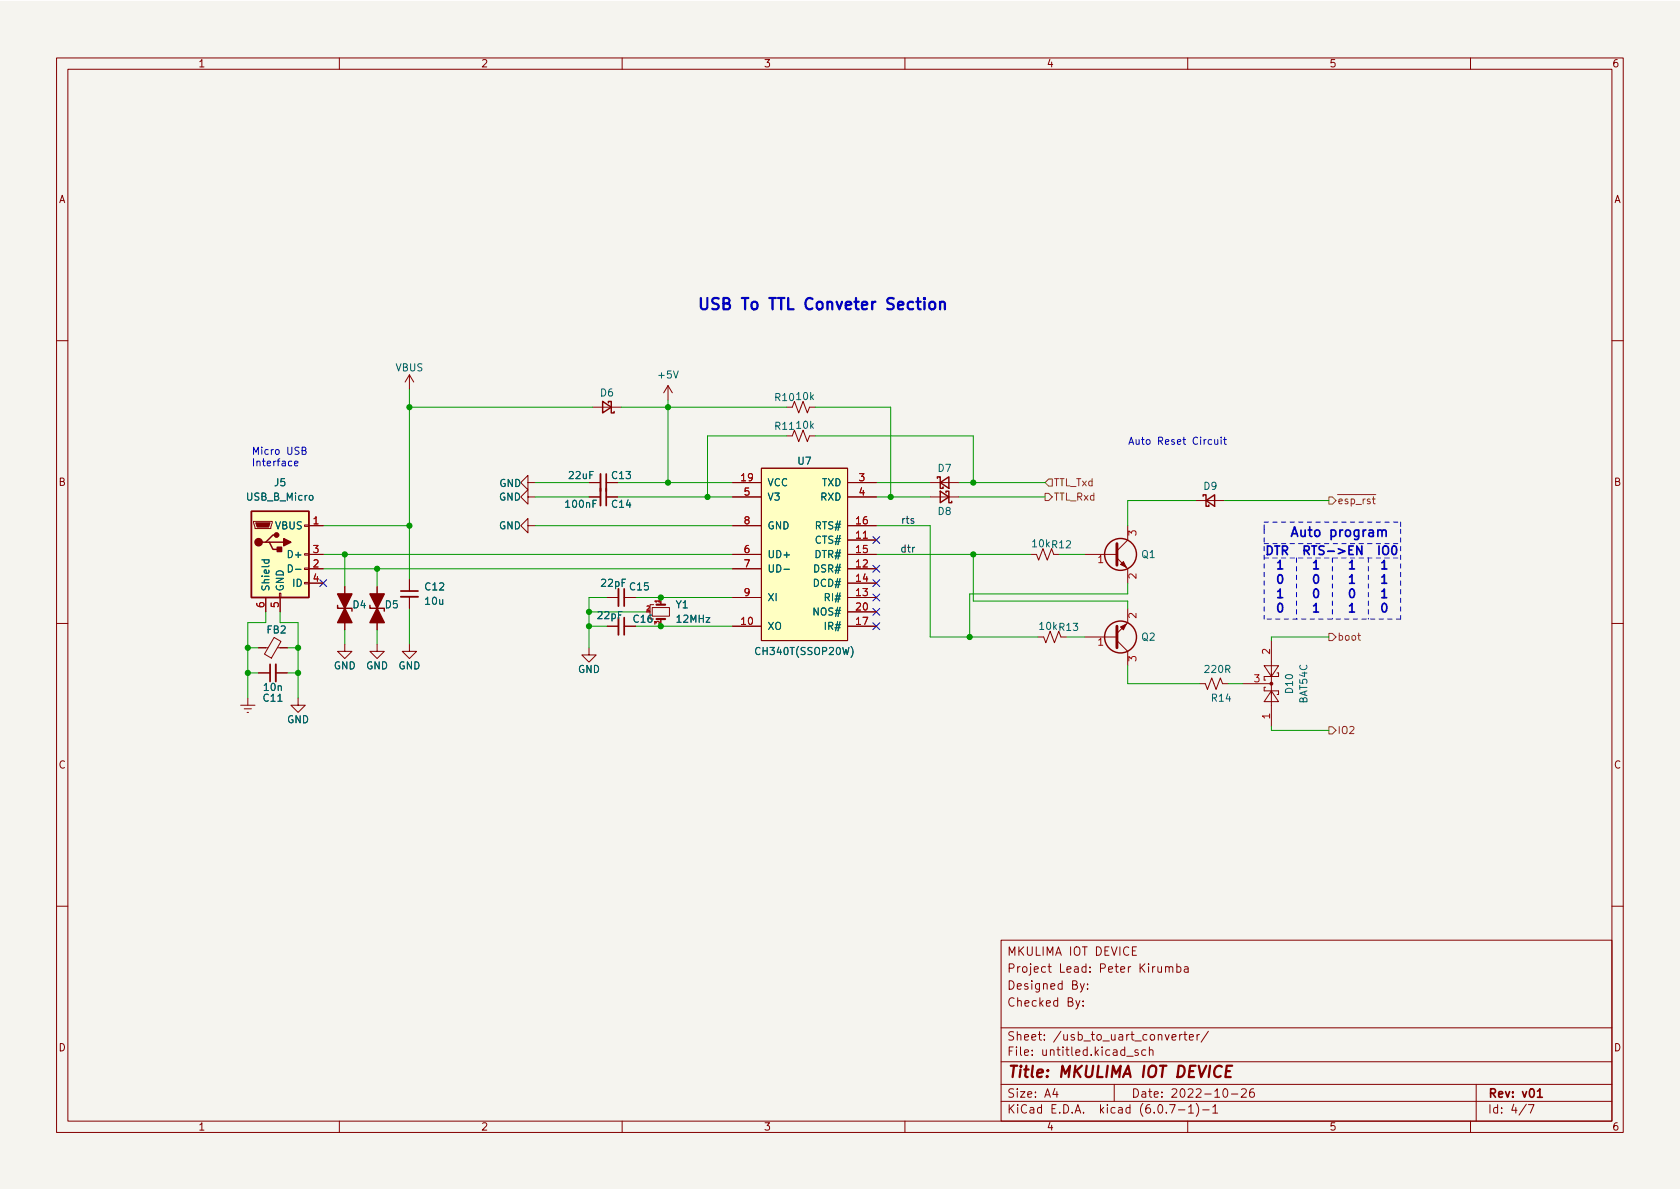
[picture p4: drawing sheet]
<svg xmlns="http://www.w3.org/2000/svg" width="297mm" height="210mm" viewBox="0 0 297 210" stroke-linecap="round" stroke-linejoin="round" font-family="sans-serif">
<path d="M0 .2h297v210.1h-297z" fill="#f5f4ef" stroke="#f5f4ef" stroke-width=".18"/>
<g fill="none" stroke="#840000" stroke-width=".18">
<path d="M10 10.2h277v190.1h-277zM12 12.2h273v186.1h-273zM60 10.2v2M110 10.2v2M160 10.2v2M210 10.2v2M260 10.2v2M10 60.2h2M72.4 66.3v2.5M72.4 66.3l-.8 1.3M72.4 66.3l.8 1.3M104.8 72h5.1"/>
<path d="M118.1 68.2l-.8 1.3M118.1 68.2v2.5M118.1 68.2l.8 1.3M139.1 72h1l.4-1 .7 2 .8-2 .7 2 .4-1h1M139.1 77.1h1l.4-1 .7 2 .8-2 .7 2 .4-1h1M285 60.2h2M44.8 92.2h3.3v.3l-.2 1h-2.8zM53.8 97.9h.8v.3h-.8zM53.8 92.8h.8v.3h-.8zM54.6 98h2.5M54.6 93h2.5M93.3 93v-1.3l-1.2 1.3 1.2 1.2v-1.2h1.3"/>
<path d="M93.3 87.9v-1.3l-1.2 1.3 1.2 1.2v-1.2h1.3M93.3 85.3v-1.2l-1.2 1.2 1.2 1.3v-1.3h1.3M104.1 85.3h2.1M104.1 87.9h2.1M107.2 85.3h2M107.2 87.9h2M129.5 98h5.1M129.5 93h5.1M129.5 85.3h5.1M129.5 87.9h5.1M134.6 82.8h15.3v30.5h-15.3zM149.9 95.5h5"/>
<path d="M149.9 98h5M149.9 93h5M149.9 85.3h5M149.9 87.9h5M164.5 85.3h5M164.5 87.9h5M182.2 98h1.1l.3 1.1 .8-2.1 .8 2.1 .7-2.1 .4 1h1M191.8 98h5.7M197.5 98.7l1.9 1.9v2.5M199.4 93v2.5l-1.9 1.9M211.5 88.5h5M10 110.2h2"/>
<path d="M45.7 114.5h1.7M45.7 119h2.1M47 105.7v2.5M48.5 112.7l1.2 .7-1.7 3-1.2-.7zM48.8 119h2M49 114.5h1.8M49.4 104.9h.3v.8h-.3zM49.5 105.7v2.5M53.8 103h.8v.2h-.8zM53.8 100.5h.8v.2h-.8zM54.6 100.6h2.5M54.6 103.1h2.5"/>
<path d="M61 113.9v1.3h1.2l-1.2 1.3-1.3-1.3h1.3M61 103.8v7.6M66.7 113.9v1.3h1.2l-1.2 1.3-1.3-1.3h1.3M66.7 103.8v7.6M72.4 113.9v1.3h1.3l-1.3 1.3-1.3-1.3h1.3M72.4 102.5v2M72.4 105.5v2.1M104.1 114.5v1.3h1.3l-1.3 1.3-1.2-1.3h1.2M107.3 110.7h2M107.3 105.7h2M110.4 110.7h2M110.4 105.7h2"/>
<path d="M115.3 107.4h3.1v1.6h-3.1zM115.6 106.9h-.7v2.6h.7M116.8 105.7v1.2M116.8 109.5v1.2M129.5 110.7h5.1M129.5 100.6h5.1M129.5 105.7h5.1M149.9 110.7h5M149.9 100.6h5M149.9 105.7h5M149.9 103.1h5M149.9 108.2h5"/>
<path d="M183.5 112.6h1l.4 1.1 .8-2.1 .7 2.1 .8-2.1 .4 1h1M191.8 112.6h5.7M197.5 113.3l1.9 1.9v2.5M199.4 107.6v2.5l-1.9 1.9M223.5 117.7h2.6l-1.3 1.9zM224.8 113.3v15.2M225.8 119h.3v.6h-2.6v.7h.3M285 110.2h2M42.5 124.7h2.6M43.2 125.3h1.2M43.7 126h.2M43.8 123.4v1.3"/>
<path d="M52.7 123.4v1.3h1.3l-1.3 1.3-1.3-1.3h1.3M212.1 120.9h1l.4 1 .7-2 .8 2 .8-2 .4 1h1M219.7 120.9h5.1M223.8 121.5h-.3v.7h2.6v.6h-.3M224.8 122.2l1.3 1.9h-2.6zM10 160.2h2M177 166.3h108v32h-108zM190.2 176.9l.4 1M190.9 176.9l-.5 1.4-.2 .1M191 173.9l.4 1M191.5 177.8v.1M191.5 177v.1"/>
<path d="M191.7 173.9l-.5 1.4-.2 .1M192.3 174.8v.1M192.3 174v.1M200.2 168.1h.5M200.9 167.4h-.7v1.5h.7M204.7 170.9l.1 1h.3l.3-.1M205.4 170.9v1M206.1 171.1l.2-.2 .3 .1 .1 .9M206.1 170.9v1M206.7 171.1l.2-.2 .4 .1 .1 .9M208.1 171l.4-.1 .3 .3v.4l-.2 .3h-.5M208.1 170.4v1.5"/>
<path d="M209.4 171h.6l.1 .9M210.1 171.3l-.5 .1a.29 .29 0 0 0-.2 .2 .29 .29 0 0 0 .2 .3h.5M285 160.2h2M60 198.3v2M110 198.3v2M160 198.3v2M177 194.8h108M177 191.8h108M177 187.8h108M177 181.8h108M186.5 192.5l-.4 1h1M186.9 193v1"/>
<path d="M197 191.8v3M199.2 186.8h1.2M201.2 185.7l-.3-.1-.3 .2 .1 .3 .5 .1v.4h-.6M202.6 185.7l-.5-.1-.2 .3v.4l.1 .3h.6M203.2 185.8l.2-.2 .4 .1 .1 .9M203.2 185.1v1.5M206.8 195.3h1l-.7 1.5M207.2 183.4l.7-.1v-.3l-.5-.1-.2 .2 .1 .8h.6M208.4 196.3h1.1M208.6 182.9v1M209 182.9l-.3 .1-.1 .2M209.3 182.9h.6"/>
<path d="M209.5 182.4v1.3l.4 .2M210 198.3v2M210.1 195.8l.5-.5v1.5M210.1 196.8h.9M210.3 183.4l.7-.1-.1-.3-.4-.1-.2 .2 .1 .8h.5M211.5 195.1a1.72 1.72 0 0 1 0 2.3M211.6 182.9v1M212.1 182.9l-.3 .1-.2 .2M212.6 196.3h1.2M213.6 182.4l-1.2 1.9M214.4 195.8l.5-.5v1.5M214.4 196.8h.9"/>
<path d="M216.4 192.6l.2-.1a.81 .81 0 0 1 .6 .7 .81 .81 0 0 1-.3 .8h-.2a.81 .81 0 0 1-.6-.6 .81 .81 0 0 1 .3-.8zM217.7 193.5h1.2M219.5 192.7l.6-.2 .2 .2 .1 .3-1 1h1M221.6 192.5a.59 .59 0 0 0-.7 .7v.5l.2 .3h.4l.2-.1 .1-.5-.2-.2-.4-.1-.3 .3M260 198.3v2M261 191.8v6.5M269.9 195.3l-1.3 1.9M270.2 195.3h1l-.6 1.5"/>
</g>
<path d="M107.2 83.8v5.6M47.8 117.5v3M70.9 104.5h3M110.4 104.1v3.1M110.4 109.2v3.1M271.8 193l.5-.5v1.5M271.8 194h.9" fill="none" stroke="#840000" stroke-width=".3"/>
<path d="M216.8 189.4h.7M217.9 188.5h-1l-.2 2h.9" fill="none" stroke="#840000" stroke-width=".4"/>
<g fill="#840000" stroke="#840000" stroke-width=".25">
<path d="M61 107.6l1.2 2.5h-2.5z"/>
<path d="M59.7 105h2.5l-1.2 2.6z"/>
<path d="M50.2 95.2l1.2 .7-1.2 .6z"/>
<path d="M49 96.8h.8v.7h-.8z"/>
<path d="M66.7 107.6l1.2 2.5h-2.5z"/>
<path d="M65.4 105h2.5l-1.2 2.6z"/>
<circle cx="45.7" cy="95.9" r=".63"/>
<circle cx="48.9" cy="94.6" r=".38"/>
</g>
<g fill="none" stroke="#840000" stroke-width=".25">
<path d="M106.6 71l1.5 1-1.5 1zM107.6 71.2v-.2h.5v2h.5v-.2M44.4 90.4h10.2v15.3h-10.2zM47 95.9h.6l.7 1.2h1.2M47.6 95.9h2.6M48.9 94.6h-.6l-1.3 1.3h-.6M165.7 84.6v-.3h.5v2.1h.6v-.3M166.2 85.3l1.6-1v2.1zM166.2 86.9l1.6 1-1.6 1zM167.3 87.1v-.2h.5v2h.5v-.3M212.7 87.8v-.3h.5v2h.5v-.2M213.2 88.5l1.6-1v2z"/>
<path d="M59.7 107.1v.5h2.5v.5M65.4 107.1v.5h2.5v.5"/>
<circle cx="198.1" cy="98" r="2.82"/>
<circle cx="198.1" cy="112.6" r="2.82"/>
</g>
<path d="M106.2 83.8v5.6M48.8 117.5v3M70.9 105.5h3M109.3 104.1v3.1M109.3 109.2v3.1" fill="none" stroke="#840000" stroke-width=".33"/>
<g fill="#ffffc2" stroke="#ffffc2" stroke-width=".18">
<path d="M134.6 82.8h15.3v30.5h-15.3z"/>
<path d="M44.4 90.4h10.2v15.3h-10.2z"/>
</g>
<path d="M46.3 99h1.3M46.8 99l-.1 .4 .3 .2 .5-.1v-.5M51 99.9a.64 .64 0 0 1 .7 .6 .64 .64 0 0 1-.7 .7zM138.6 100.7h1" fill="none" stroke="#006464" stroke-width=".18"/>
<path d="M116.1 106.9h1.5M116.1 109.5h1.5" fill="none" stroke="#840000" stroke-width=".38"/>
<g fill="#840000" stroke="#840000" stroke-width=".18">
<path d="M45.2 92.5h2.6l-.3 .7h-2z"/>
<path d="M198.1 110.9l1-.5-.5 1z"/>
<path d="M198.1 99.8l.5-.5 .5 1z"/>
<circle cx="224.8" cy="120.9" r=".25"/>
</g>
<path d="M197.5 96.1v3.8M197.5 110.7v3.8" fill="none" stroke="#840000" stroke-width=".51"/>
<path d="M184.8 87.2h.6l.7 .7-.7 .6h-.6zM185.4 84.7h.7v1.3h-.7l-.6-.7zM234.9 87.9h.7l.6 .6-.6 .6h-.7zM234.9 112h.7l.6 .6-.6 .7h-.7zM240.1 112.4h.4M240.2 111.9v1.1l.3 .2M234.9 128.5h.7l.6 .7-.6 .6h-.7z" fill="none" stroke="#725600" stroke-width=".18"/>
<path d="M243.6 93.9a.42 .42 0 0 1 .8 .1v.9M243.8 96.5v1.6M244.4 94l.2-.3 .4 .1 .1 1.1M244.7 96.6a.51 .51 0 0 1 .5 0 .51 .51 0 0 1 .3 .5v.5a.51 .51 0 0 1-.5 .5 .51 .51 0 0 1-.5-.5v-.5zM246.2 96.7l.2-.2a.83 .83 0 0 1 .6 .7 .83 .83 0 0 1-.3 .8l-.1 .1a.82 .82 0 0 1-.4-1.4z" fill="none" stroke="#0000c2" stroke-width=".3"/>
<path d="M164.5 53.5a.54 .54 0 0 1 .9 .2v.6a.54 .54 0 0 1-.6 .4 .54 .54 0 0 1-.5-.4v-.6zM166.2 53.6a.5 .5 0 0 1 .9 .1v1M166.2 53.4v1.3" fill="none" stroke="#0000c2" stroke-width=".4"/>
<path d="M53.4 79.7l.6-.1 .1-.2-.1-.2-.6-.1v1.2h.5l.2-.1v-.3l-.3-.2M214.8 77.7v.8l.3 .1 .2-.1M215.3 77.7v.9M215.9 77.3v.1M215.9 77.7v.9M216.3 77.7h.5M216.5 77.3v1.1l.3 .2M52.1 82l.6-.2-.1-.2-.3-.1-.2 .2v.6h.5" fill="none" stroke="#0000c2" stroke-width=".18"/>
<path d="M223.5 96.1h24.1M223.5 98.7h24.1M223.5 93.6v15.9M223.5 93.6v-1.3M223.5 92.3h24.1M229.2 98.7v10.8M235.6 98.7v10.8M241.9 98.7v10.8M247.6 92.3v1.3M247.6 93.6v15.9M247.6 109.5h-24.1" fill="none" stroke="#0000c2" stroke-width=".18" stroke-dasharray=".8 .8"/>
<g fill="none" stroke="#009600" stroke-width=".18">
<path d="M72.4 68.8v33.7M72.4 72h32.4M109.9 72h29.2M118.1 70.7v14.6M139.1 77.1h-14v10.8M144.1 77.1h28v8.2M144.1 72h13.4v15.9M57.1 98h72.4M57.1 93h15.3M61 98v5.8M94.6 93h34.9M94.6 85.3h9.5"/>
<path d="M94.6 87.9h9.5M109.2 85.3h20.3M109.2 87.9h20.3M154.9 98h27.3M154.9 93h9.6v19.6h19M154.9 85.3h9.6M154.9 87.9h9.6M169.5 85.3h15.3M169.5 87.9h15.3M172.1 98v8.3h27.3v1.3M187.3 98h4.5M211.5 88.5h-12.1v4.5"/>
<path d="M216.5 88.5h18.4M43.8 114.5h1.9M43.8 119h1.9M47 108.2v1.9h-3.2v13.3M49.5 108.2v1.9h3.2v13.3M50.8 114.5h1.9M50.8 119h1.9M57.1 100.6h72.4M61 111.4v2.5M66.7 100.6v3.2M66.7 111.4v2.5M72.4 107.6v6.3"/>
<path d="M104.1 108.2h10.2M104.1 110.7h3.2M107.3 105.7h-3.2v8.8M112.4 110.7h17.1M112.4 105.7h17.1M188.6 112.6h3.2M199.4 117.7v3.2h12.7M199.4 103.1v1.9h-28v7.6M234.9 112.6h-10.1v.7M217.2 120.9h2.5M224.8 128.5v.7h10.1"/>
</g>
<g fill="none" stroke="#000084" stroke-width=".18">
<path d="M154.3 94.9l1.2 1.2M154.3 100l1.2 1.2M155.5 94.9l-1.2 1.2M155.5 100l-1.2 1.2M56.5 102.5l1.3 1.2M57.8 102.5l-1.3 1.2M154.3 102.5l1.2 1.2M154.3 110.1l1.2 1.2M154.3 107.6l1.2 1.2M154.3 105l1.2 1.3M155.5 102.5l-1.2 1.2M155.5 110.1l-1.2 1.2"/>
<path d="M155.5 107.6l-1.2 1.2M155.5 105l-1.2 1.3"/>
</g>
<g fill="#009600" stroke="#009600" stroke-width=".18">
<circle cx="116.8" cy="110.7" r=".46"/>
<circle cx="104.1" cy="110.7" r=".46"/>
<circle cx="104.1" cy="108.2" r=".46"/>
<circle cx="172.1" cy="98" r=".46"/>
<circle cx="171.4" cy="112.6" r=".46"/>
<circle cx="172.1" cy="85.3" r=".46"/>
<circle cx="52.7" cy="119" r=".46"/>
<circle cx="52.7" cy="114.5" r=".46"/>
<circle cx="72.4" cy="93" r=".46"/>
<circle cx="61" cy="98" r=".46"/>
<circle cx="66.7" cy="100.6" r=".46"/>
<circle cx="72.4" cy="72" r=".46"/>
<circle cx="43.8" cy="119" r=".46"/>
<circle cx="43.8" cy="114.5" r=".46"/>
<circle cx="157.5" cy="87.9" r=".46"/>
<circle cx="125.1" cy="87.9" r=".46"/>
<circle cx="116.8" cy="105.7" r=".46"/>
<circle cx="118.1" cy="85.3" r=".46"/>
<circle cx="118.1" cy="72" r=".46"/>
</g>
<text font-size="2.8" fill="#0000c2" x="123.2" y="54.8">USB To TTL Conveter Section</text>
<text font-size="2.8" fill="#840000" x="178" y="190.6">Title: MKULIMA IOT DEVICE</text>
<text font-size="2.4" fill="#0000c2" x="228" y="94.9">Auto program</text>
<g font-size="2.1" fill="#0000c2">
<text x="223.5" y="98.1">DTR RTS-&gt;EN IO0</text>
<text x="225.4" y="100.7">1</text>
<text x="231.8" y="100.7">1</text>
<text x="238.1" y="100.7">1</text>
<text x="243.8" y="100.7">1</text>
<text x="225.4" y="103.2">0</text>
<text x="225.4" y="105.8">1</text>
<text x="231.8" y="103.2">0</text>
<text x="231.8" y="105.8">0</text>
<text x="238.1" y="105.8">0</text>
<text x="238.1" y="103.2">1</text>
<text x="243.8" y="105.8">1</text>
<text x="243.8" y="103.2">1</text>
<text x="225.4" y="108.3">0</text>
<text x="231.8" y="108.3">1</text>
<text x="238.1" y="108.3">1</text>
<text x="243.8" y="108.3">0</text>
</g>
<g font-size="2.1" fill="#840000">
<text x="178" y="172">Project Lead: Peter Kirumba</text>
<text x="178" y="169">MKULIMA IOT DEVICE</text>
<text x="178" y="178">Checked By:</text>
<text x="178" y="175">Designed By:</text>
<text x="178" y="184">Sheet: /usb_to_uart_converter/</text>
<text x="178" y="186.7">File: untitled.kicad_sch</text>
<text x="178" y="196.9">KiCad E.D.A. kicad (6.0.7-1)-1</text>
<text x="178" y="194.1">Size: A4</text>
<text x="200" y="194.1">Date: 2022-10-26</text>
<text x="263" y="194.1">Rev: v01</text>
<text x="263" y="196.9">Id: 4/7</text>
</g>
<g font-size="1.8" fill="#840000">
<text x="35" y="11.9">1</text>
<text x="85" y="11.9">2</text>
<text x="135" y="11.9">3</text>
<text x="185" y="11.9">4</text>
<text x="235" y="11.9">5</text>
<text x="285" y="11.9">6</text>
<text x="10.3" y="35.9">A</text>
<text x="285.3" y="35.9">A</text>
<text x="10.3" y="85.9">B</text>
<text x="285.3" y="85.9">B</text>
<text x="10.3" y="135.9">C</text>
<text x="285.3" y="135.9">C</text>
<text x="10.3" y="185.9">D</text>
<text x="285.3" y="185.9">D</text>
<text x="35" y="199.9">1</text>
<text x="85" y="199.9">2</text>
<text x="135" y="199.9">3</text>
<text x="185" y="199.9">4</text>
<text x="235" y="199.9">5</text>
<text x="285" y="199.9">6</text>
</g>
<g font-size="1.8" fill="#006464">
<text x="69.9" y="65.7">VBUS</text>
<text x="106.2" y="70.1">D6</text>
<text x="116.5" y="66.9">+5V</text>
<text x="137.1" y="70.9">R10</text>
<text x="140.9" y="70.7">10k</text>
<text x="137.1" y="76">R11</text>
<text x="140.9" y="75.8">10k</text>
<text x="141.1" y="82.2">U7</text>
<text x="165.9" y="83.4">D7</text>
<text x="43.7" y="88.5">USB_B_Micro</text>
<text x="48.5" y="86">J5</text>
<text x="88.2" y="88.5">GND</text>
<text x="88.3" y="86.1">GND</text>
<text x="100.2" y="89.8">100nF</text>
<text x="100.7" y="84.7">22uF</text>
<text x="108.3" y="89.8">C14</text>
<text x="108.3" y="84.7">C13</text>
<text x="135.6" y="86">VCC</text>
<text x="135.6" y="88.5">V3</text>
<text x="145.1" y="88.5">RXD</text>
<text x="145.3" y="86">TXD</text>
<text x="212.9" y="86.6">D9</text>
<text x="48.7" y="93.6">VBUS</text>
<text x="88.2" y="93.6">GND</text>
<text x="135.6" y="93.6">GND</text>
<text x="144.3" y="93.6">RTS#</text>
<text x="165.9" y="91.1">D8</text>
<text x="51.3" y="98.7">D+</text>
<text x="51.7" y="101.2">D-</text>
<text x="135.6" y="98.7">UD+</text>
<text x="135.6" y="101.2">UD-</text>
<text x="144.1" y="101.2">DSR#</text>
<text x="144.2" y="98.7">DTR#</text>
<text x="144.3" y="96.1">CTS#</text>
<text x="182.6" y="96.8">10k R12</text>
<text x="201.9" y="98.7">Q1</text>
<text x="47.6" y="104.6" transform="rotate(-90 47.6 104.6)">Shield</text>
<text x="50.2" y="104.6" transform="rotate(-90 50.2 104.6)">GND</text>
<text x="51.8" y="103.8">ID</text>
<text x="62.4" y="107.6">D4</text>
<text x="68.1" y="107.6">D5</text>
<text x="75.2" y="104.4">C12</text>
<text x="75.3" y="106.9">10u</text>
<text x="106.4" y="103.8">22pF</text>
<text x="111.4" y="104.4">C15</text>
<text x="119.5" y="107.6">Y1</text>
<text x="135.6" y="106.3">XI</text>
<text x="144" y="103.8">DCD#</text>
<text x="146.1" y="106.3">RI#</text>
<text x="47.2" y="112">FB2</text>
<text x="105.8" y="109.5">22pF</text>
<text x="112.1" y="110.1">C16</text>
<text x="119.8" y="110.1">12MHz</text>
<text x="135.6" y="111.4">XO</text>
<text x="144" y="108.8">NOS#</text>
<text x="146.1" y="111.4">IR#</text>
<text x="183.8" y="111.4">10k R13</text>
<text x="201.9" y="113.3">Q2</text>
<text x="59" y="118.4">GND</text>
<text x="64.7" y="118.4">GND</text>
<text x="70.4" y="118.4">GND</text>
<text x="102.2" y="119">GND</text>
<text x="134.1" y="115.8">CH340T(SSOP20W)</text>
<text x="213.1" y="119">220R</text>
<text x="46.6" y="124.1">C11</text>
<text x="46.7" y="122.2">10n</text>
<text x="214.3" y="124.1">R14</text>
<text x="228.6" y="122.5" transform="rotate(-90 228.6 122.5)">D10</text>
<text x="231.1" y="124.3" transform="rotate(-90 231.1 124.3)">BAT54C</text>
<text x="50.7" y="127.9">GND</text>
</g>
<g font-size="1.8" fill="#0000c2">
<text x="44.4" y="80.4">Micro USB</text>
<text x="44.4" y="82.4">Interface</text>
<text x="199.4" y="78.6">Auto Reset Circuit</text>
</g>
<g font-size="1.8" fill="#a90000">
<text x="131.1" y="85.1">19</text>
<text x="131.6" y="87.6">5</text>
<text x="151.9" y="85.1">3</text>
<text x="151.9" y="87.6">4</text>
<text x="55.4" y="92.7">1</text>
<text x="131.6" y="92.7">8</text>
<text x="151.4" y="95.2">11</text>
<text x="151.4" y="92.7">16</text>
<text x="200.9" y="94.7" transform="rotate(-90 200.9 94.7)">3</text>
<text x="55.4" y="100.3">2</text>
<text x="55.4" y="97.8">3</text>
<text x="131.6" y="97.8">6</text>
<text x="131.6" y="100.3">7</text>
<text x="151.4" y="100.3">12</text>
<text x="151.4" y="97.8">15</text>
<text x="194.1" y="99.6">1</text>
<text x="46.7" y="107.4" transform="rotate(-90 46.7 107.4)">6</text>
<text x="49.3" y="107.4" transform="rotate(-90 49.3 107.4)">5</text>
<text x="55.4" y="102.9">4</text>
<text x="131.6" y="105.4">9</text>
<text x="151.4" y="105.4">13</text>
<text x="151.4" y="102.9">14</text>
<text x="151.4" y="107.9">20</text>
<text x="200.9" y="102.3" transform="rotate(-90 200.9 102.3)">2</text>
<text x="131.1" y="110.5">10</text>
<text x="151.4" y="110.5">17</text>
<text x="200.9" y="109.3" transform="rotate(-90 200.9 109.3)">2</text>
<text x="194.1" y="114.2">1</text>
<text x="200.9" y="116.9" transform="rotate(-90 200.9 116.9)">3</text>
<text x="224.5" y="115.7" transform="rotate(-90 224.5 115.7)">2</text>
<text x="221.8" y="120.6">3</text>
<text x="224.5" y="127.1" transform="rotate(-90 224.5 127.1)">1</text>
</g>
<g font-size="1.8" fill="#725600">
<text x="186.2" y="88.5">TTL_Rxd</text>
<text x="186.2" y="86">TTL_Txd</text>
<text x="236.4" y="89.1">~{esp_rst}</text>
<text x="236.4" y="113.3">boot</text>
<text x="236.4" y="129.8">IO2</text>
</g>
<g font-size="1.8" fill="#0f0f0f">
<text x="159.7" y="92.6">rts</text>
<text x="159.6" y="97.7">dtr</text>
</g>
<g font-size="1.1" fill="#a90000">
<text x="114.3" y="107.9">2</text>
<text x="116.6" y="106.6" transform="rotate(-90 116.6 106.6)">1</text>
<text x="116.6" y="110.4" transform="rotate(-90 116.6 110.4)">3</text>
</g>
</svg>
